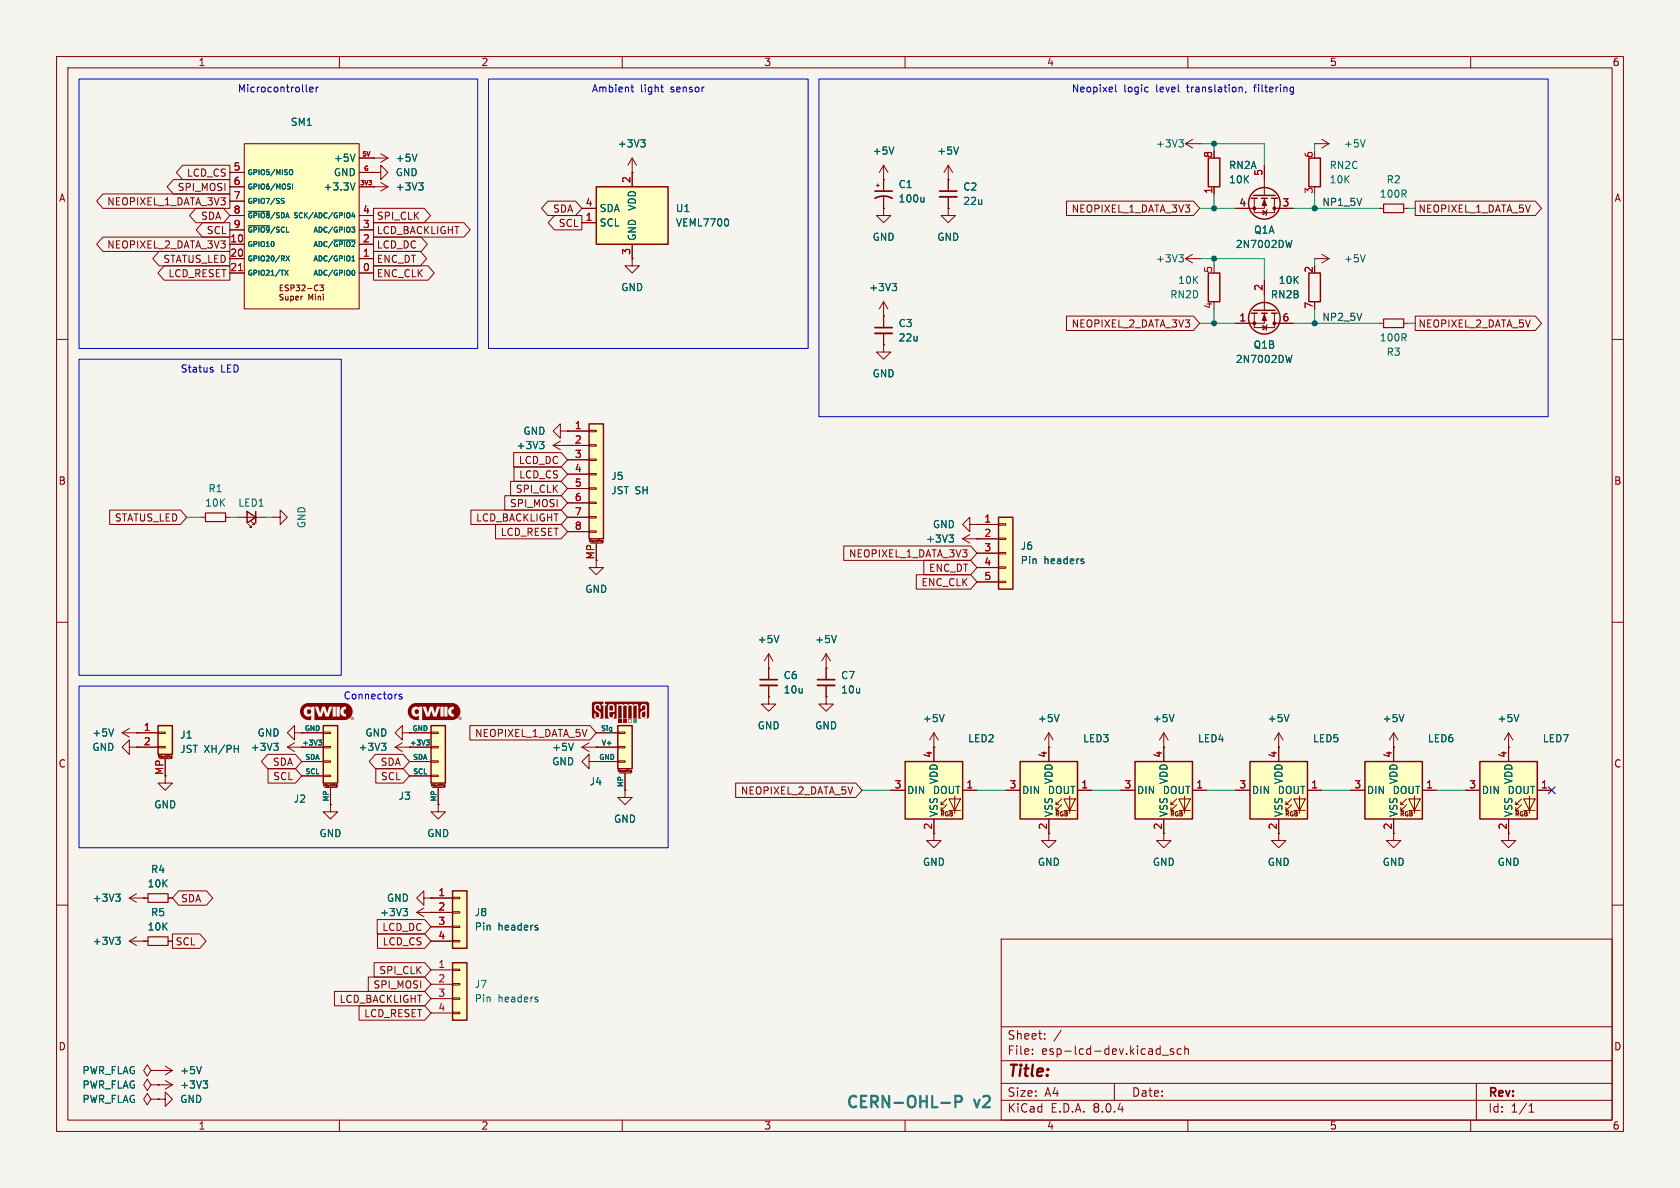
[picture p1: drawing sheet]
<svg xmlns="http://www.w3.org/2000/svg" width="297mm" height="210mm" viewBox="0 0 297 210" stroke-linecap="round" stroke-linejoin="round" font-family="sans-serif">
<path d="M0 0h297v210h-297z" fill="#f5f4ef" stroke="#f5f4ef" stroke-width=".18"/>
<g fill="none" stroke="#840000" stroke-width=".18">
<path d="M10 10h277v190h-277zM12 12h273v186h-273zM60 10v2M110 10v2M160 10v2M210 10v2M260 10v2M10 60h2M285 60h2M10 110h2M285 110h2M52.1 129.5v-1.2l-1.3 1.2 1.3 1.3v-1.3h1.2"/>
<path d="M53.3 129.5h.1M69.8 132.1l1.3 .7M69.8 132.1h2.6M71.1 129.5v-1.2l-1.3 1.2 1.3 1.3v-1.3h1.3M71.1 131.3l-1.3 .8M72.4 129.5h.1M10 160h2M77.5 142.2v1.3h1.2l-1.2 1.3-1.3-1.3h1.3M77.5 142.2h.1M246.4 147.3v1.3h1.2l-1.2 1.3-1.3-1.3h1.3M285 160h2M177 166h108v32h-108z"/>
<path d="M60 198v2M110 198v2M160 198v2M177 194.5h108M177 191.5h108M177 187.5h108M177 181.5h108M182.5 186.3v.1M182.5 185.5v.1M184.7 183.6v.1M184.7 182.8v.1M187.6 182.1l-1.3 2"/>
<path d="M197 191.5v3M205.5 186.5h1.1M207.5 185.5l-.4-.1-.2 .2 .1 .2 .5 .2v.3h-.6M208.8 185.5l-.4-.1-.3 .3v.4l.1 .2h.6M209.5 185.5l.2-.1 .3 .1 .1 .9M209.5 184.9v1.5M210 198v2M260 198v2M261 191.5v6.5M270.3 196.6h.9M270.3 195.5l.4-.4v1.5"/>
</g>
<path d="M67.4 131.4h.8l-.4 .5M68 131.9l.2 .2v.3l-.2 .3" fill="none" stroke="#006464" stroke-width=".18"/>
<path d="M57.1 128.3h2.6v10.1h-2.6z" fill="#ffffc2"/>
<g fill="#840000">
<path d="M62.2 126.8l.2 .1v.2h-.2v-.1l.1-.1-.1 .1z"/>
<path d="M62.1 126.8h.4v.4h-.4l-.1-.2 .3 .2 .2-.2-.2-.2-.3 .2z"/>
<path d="M53.5 124.7l.5-.3 .5-.1h6.6l.5 .2 .4 .4 .3 .5v.6l-.3 .8-.9 .5h-5.5v-2.4l.7 1.8h.6l.3-1.1 .3 1.1h2.6v-.9h.1l.2 .6 .7 .3h.1v-.5l-.4-.1-.1-.3 .2-.3 .3-.1v-.5l-.8 .2-.2 .7h-.1v-.9h-.6v1.8h-.1v-1.8h-.6v1.8h-.7l.6-1.8h-.5l-.4 1.2-.3-1.2h-.6l-.3 1.2-.3-1.2h-1.3v.3l-.3-.3h-.3l-.6 .4-.1 .8 .2 .4 .4 .2h.4l.3-.3v.9h-.7l-.7-.4-.5-.7v-.8z"/>
<circle cx="54.6" cy="125.8" r=".41"/>
</g>
<g fill="none" stroke="#840000" stroke-width=".18">
<path d="M53.3 129.5h3.8M53.3 132.1h3.8M53.3 134.6h3.8M53.3 137.2h3.8M57.1 137h1.3v.3h-1.3zM57.1 134.5h1.3v.2h-1.3zM57.1 132h1.3v.2h-1.3zM57.1 129.4h1.3v.3h-1.3zM57.4 139.2h2M58.4 139.2v3M59.4 138.8l.2-.1v.4M59.4 139.1h.2"/>
<path d="M59.4 138.9l.1 .1M59.5 139h.1M59.6 139.1h.1"/>
</g>
<path d="M57.1 128.3h2.6v10.1h-2.6z" fill="none" stroke="#840000" stroke-width=".25"/>
<path d="M56.3 130.8h.6l-.3 .4h.2l.1 .3-.2 .2h-.3" fill="none" stroke="#006464" stroke-width=".18"/>
<path d="M261.6 134.6h10.2v10.2h-10.2z" fill="#ffffc2"/>
<g fill="none" stroke="#840000" stroke-width=".18">
<path d="M22.9 132.1v-1.3l-1.3 1.3 1.3 1.3v-1.3h1.2M24.1 132.1h.1M259.1 139.7h2.5M266.7 132.1h.1M266.7 129.5v5.1M266.7 129.5l-.8 1.3M266.7 129.5l.8 1.3M271.8 139.7h2.5M266.7 144.8v2.5M268 143.3h.5M268 142.2h.5M269 142.2l-1 1.1v-.6"/>
<path d="M269 141.2l-1 1v-.5M269.4 141.2h2l-1 2.1zM269.4 143.3h2M270.4 140.7v3.1"/>
</g>
<path d="M261.6 134.6h10.2v10.2h-10.2z" fill="none" stroke="#840000" stroke-width=".25"/>
<path d="M268.5 126.3l-.4 1.3" fill="none" stroke="#006464" stroke-width=".18"/>
<path d="M27.9 128.3h2.6v5.1h-2.6z" fill="#ffffc2"/>
<g fill="none" stroke="#840000" stroke-width=".18">
<path d="M156.2 36.8v1.3h1.3l-1.3 1.3-1.3-1.3h1.3M156.2 36.8h.1M156.2 31.8h.1M156.2 29.2l-.8 1.3M156.2 29.2v2.6M156.2 29.2l.8 1.3M35.6 91.4h.7M39.9 91.4h.7M41.9 91.4h5.1M43.9 92.7l.5 .5h-.2h.2v-.2M44.4 92.2l.6 .5h-.3h.3v-.2M48.3 91.4h1.2v-1.2l1.3 1.2-1.3 1.3v-1.3"/>
<path d="M48.3 91.4h.1M21.6 129.5h6.3M21.6 129.5l1.3 .8M22.9 128.8l-1.3 .7M24.1 129.5h.1M24.1 132.1h3.8M27.9 132h1.3v.2h-1.3zM27.9 129.4h1.3v.3h-1.3zM28.2 134.1h2M29.2 134.1v4.3h1.3l-1.3 1.3-1.3-1.3h1.3M30.2 134h.2M30.2 133.9h.2"/>
<path d="M30.3 133.7h-.1M30.3 133.7h.1v.3M30.3 133.7h.1M30.4 134h.1M50.8 132.1h2.5M50.8 132.1l1.3 .7M52.1 131.3l-1.3 .8M102.9 132.1h2.5M102.9 132.1l1.2 .7M104.1 131.3l-1.2 .8M105.4 132.1h.1M110.5 139.7v1.3h1.3l-1.3 1.2-1.3-1.2h1.3"/>
<path d="M110.5 139.7h.1M22.9 158.8h3.3M22.9 158.8l1.2 .7M24.1 158l-1.2 .8M25.4 158.8h.1M29.7 158.8h.8M58.4 142.2v1.3h1.3l-1.3 1.3-1.3-1.3h1.3M58.4 142.2h.1M22.9 166.4h3.3M22.9 166.4l1.2 .7M24.1 165.6l-1.2 .8M25.4 166.4h.1"/>
<path d="M29.7 166.4h.8"/>
</g>
<path d="M43.7 90.4l1.5 1-1.5 1.1zM45.2 90.4v2.1M27.9 128.3h2.6v5.1h-2.6z" fill="none" stroke="#840000" stroke-width=".25"/>
<path d="M158 26l-.4 1.2M20.1 128.8l-.4 1.3M41.4 132.3h.7M42.1 131.7v1.3M48.4 131.4h.8l-.4 .5M48.9 131.9l.3 .2v.3l-.3 .3M101.4 131.4l-.5 1.3M20.5 158.1h.7l-.4 .4M21 158.5l.2 .3v.3l-.2 .2M20.5 165.7h.7l-.4 .5M21 166.2l.2 .2v.3l-.2 .2" fill="none" stroke="#006464" stroke-width=".18"/>
<path d="M36.3 90.7h3.6v1.5h-3.6zM26.2 158h3.5v1.5h-3.5zM26.2 165.6h3.5v1.5h-3.5z" fill="none" stroke="#840000" stroke-width=".2"/>
<path d="M241.3 134.6h10.2v10.2h-10.2z" fill="#ffffc2"/>
<path d="M238.8 139.7h2.5M246.4 132.1v2.5M251.5 139.7h2.5M246.4 144.8v2.5M247.6 143.3h.6M247.6 142.2h.6M248.7 142.2l-1.1 1.1v-.6M248.7 141.2l-1.1 1v-.5M249 141.2h2.1l-1 2.1zM249 143.3h2.1M250.1 140.7v3.1" fill="none" stroke="#840000" stroke-width=".18"/>
<path d="M241.3 134.6h10.2v10.2h-10.2z" fill="none" stroke="#840000" stroke-width=".25"/>
<path d="M200.7 134.6h10.1v10.2h-10.1z" fill="#ffffc2"/>
<path d="M198.1 139.7h2.6M205.7 132.1v2.5M210.8 139.7h2.6M205.7 144.8v3.8h1.3l-1.3 1.3-1.2-1.3h1.2M207 143.3h.5M207 142.2h.5M208 142.2l-1 1.1v-.6M208 141.2l-1 1v-.5M208.4 141.2h2l-1 2.1zM208.4 143.3h2M209.4 140.7v3.1M226.1 147.3v1.3h1.2l-1.2 1.3-1.3-1.3h1.3" fill="none" stroke="#840000" stroke-width=".18"/>
<path d="M200.7 134.6h10.1v10.2h-10.1z" fill="none" stroke="#840000" stroke-width=".25"/>
<path d="M221 134.6h10.1v10.2h-10.1z" fill="#ffffc2"/>
<g fill="none" stroke="#840000" stroke-width=".18">
<path d="M209.5 25.4l1.3 .8M209.5 25.4h2.6M210.8 24.6l-1.3 .8M212.1 25.4h.1M205.7 132.1h.1M205.7 129.5l-.7 1.3M205.7 129.5v2.6M205.7 129.5l.8 1.3M218.4 139.7h2.6M226.1 132.1h.1M226.1 129.5v5.1M226.1 129.5l-.8 1.3"/>
<path d="M226.1 129.5l.7 1.3M231.1 139.7h2.6M226.1 144.8v2.5M227.3 143.3h.5M227.3 142.2h.5M228.3 142.2l-1 1.1v-.6M228.3 141.2l-1 1v-.5M228.7 141.2h2.1l-1.1 2.1zM228.7 143.3h2.1M229.7 140.7v3.1"/>
</g>
<path d="M221 134.6h10.1v10.2h-10.1z" fill="none" stroke="#840000" stroke-width=".25"/>
<path d="M208.4 24.7h.8l-.4 .5M209 25.2l.2 .2v.3l-.2 .3M207.6 126.3l-.5 1.3M227.9 126.3l-.4 1.3" fill="none" stroke="#006464" stroke-width=".18"/>
<path d="M176.5 91.4h2.6v12.7h-2.6z" fill="#ffffc2"/>
<g fill="none" stroke="#840000" stroke-width=".18">
<path d="M170.2 95.3h6.3M170.2 95.3l1.2 .7M171.4 92.7v-1.3l-1.2 1.3 1.2 1.3v-1.3h1.3M171.4 94.5l-1.2 .8M172.7 95.3h.1M172.7 92.7h.1M172.7 92.7h3.8M172.7 97.8h3.8M176.5 97.7h1.3v.2h-1.3zM176.5 95.1h1.3v.3h-1.3zM176.5 92.6h1.3v.2h-1.3zM172.7 100.3h3.8"/>
<path d="M172.7 102.9h3.8M176.5 102.7h1.3v.3h-1.3zM176.5 100.2h1.3v.3h-1.3zM246.4 132.1h.1M246.4 129.5l-.8 1.3M246.4 129.5v2.6M246.4 129.5l.7 1.3M266.7 147.3v1.3h1.3l-1.3 1.3-1.3-1.3h1.3M26.7 189.2l-.7-1-.6 1 .6 1 .7-1h1.2M27.9 189.2h.1"/>
</g>
<path d="M176.5 91.4h2.6v12.7h-2.6z" fill="none" stroke="#840000" stroke-width=".25"/>
<path d="M167.8 94.6h.8l-.5 .4M168.3 95l.3 .3v.3l-.3 .2M191.5 99.2l.1 .2-.1 .2M191.5 98.8l.1 .1M248.2 126.3l-.4 1.3" fill="none" stroke="#006464" stroke-width=".18"/>
<path d="M160 134.6h10.2v10.2h-10.2z" fill="#ffffc2"/>
<g fill="none" stroke="#840000" stroke-width=".18">
<path d="M214.6 33v1.3M157.5 139.7h2.5M165.1 132.1h.1M165.1 129.5v5.1M165.1 129.5l-.8 1.3M165.1 129.5l.8 1.3M170.2 139.7h2.5M185.4 132.1h.1M185.4 129.5l-.7 1.3M185.4 129.5v2.6M185.4 129.5l.8 1.3M165.1 144.8v3.8h1.3l-1.3 1.3-1.3-1.3h1.3"/>
<path d="M166.4 143.3h.5M166.4 142.2h.5M167.4 142.2l-1 1.1v-.6M167.4 141.2l-1 1v-.5M167.8 141.2h2l-1 2.1zM167.8 143.3h2M168.8 140.7v3.1"/>
</g>
<path d="M213.6 27.9h2v5.1h-2zM160 134.6h10.2v10.2h-10.2z" fill="none" stroke="#840000" stroke-width=".25"/>
<path d="M166.9 126.3l-.4 1.3M187.2 126.3l-.4 1.3" fill="none" stroke="#006464" stroke-width=".18"/>
<path d="M180.3 134.6h10.2v10.2h-10.2z" fill="#ffffc2"/>
<g fill="none" stroke="#840000" stroke-width=".18">
<path d="M167.6 31.8h.1M167.6 36.8v1.3h1.3l-1.3 1.3-1.2-1.3h1.2M167.6 36.8h.1M167.6 29.2l-.7 1.3M167.6 29.2v2.6M167.6 29.2l.8 1.3M209.5 45.7l1.3 .8M209.5 45.7h2.6M210.8 45l-1.3 .7M212.1 45.7h.1M177.8 139.7h2.5M185.4 132.1v2.5"/>
<path d="M190.5 139.7h2.5M185.4 144.8v3.8h1.3l-1.3 1.3-1.3-1.3h1.3M186.7 143.3h.5M186.7 142.2h.5M187.7 142.2l-1 1.1v-.6M187.7 141.2l-1 1v-.5M188.1 141.2h2l-1 2.1zM188.1 143.3h2M189.1 140.7v3.1"/>
</g>
<path d="M180.3 134.6h10.2v10.2h-10.2z" fill="none" stroke="#840000" stroke-width=".25"/>
<path d="M169.5 26l-.5 1.2M208.4 45h.8l-.4 .5M209 45.5l.2 .3v.3l-.2 .2" fill="none" stroke="#006464" stroke-width=".18"/>
<path d="M76.2 128.3h2.5v10.1h-2.5z" fill="#ffffc2"/>
<g fill="#840000">
<path d="M81.2 126.8l.2 .1 .1 .2h-.3v-.1l.2-.1-.2 .1z"/>
<path d="M81.1 126.8h.4v.4h-.4l-.1-.2 .3 .2 .3-.2-.3-.2-.3 .2z"/>
<path d="M72.5 124.7l.5-.3 .5-.1h6.6l.6 .2 .4 .4 .2 .5 .1 .6-.4 .8-.8 .5h-5.6v-2.4l.8 1.8h.5l.4-1.1 .3 1.1h2.5v-.9h.1l.3 .6 .6 .3h.1v-.5l-.3-.1-.1-.3 .1-.3 .3-.1v-.5l-.7 .2-.3 .7h-.1v-.9h-.6v1.8h-.1v-1.8h-.5v1.8h-.7l.6-1.8h-.6l-.3 1.2-.4-1.2h-.5l-.3 1.2-.4-1.2h-1.2v.3l-.3-.3h-.4l-.6 .4v.8l.2 .4 .3 .2h.4l.4-.3v.9h-.7l-.8-.4-.4-.7-.1-.8z"/>
<circle cx="73.7" cy="125.8" r=".41"/>
</g>
<g fill="none" stroke="#840000" stroke-width=".18">
<path d="M66 30.5h1.3v-1.3l1.3 1.3-1.3 1.3v-1.3M66 30.5h.1M167.6 31.8v2M167.6 34.8v2M156.2 55.9h.1M156.2 53.3v4.6M156.2 58.9v2.1M156.2 53.3l-.8 1.3M156.2 53.3l.8 1.3M232.4 45.7h.1M232.4 45.7h2.5M233.7 45l1.2 .7"/>
<path d="M234.9 45.7l-1.2 .8M243.8 57.2h.8M248.2 57.2h.7M72.4 129.5h3.8M72.4 132.1h3.8M72.4 134.6h3.8M72.4 137.2h3.8M76.2 137h1.3v.3h-1.3zM76.2 134.5h1.3v.2h-1.3zM76.2 132h1.3v.2h-1.3zM76.2 129.4h1.3v.3h-1.3zM76.5 139.2h2"/>
<path d="M77.5 139.2v3M78.5 138.8l.2-.1-.1 .4M78.5 139.1h.1M78.5 138.9v.1M78.5 139h.2M78.6 139.1h.1"/>
</g>
<path d="M213.6 48.3h2v5h-2zM231.4 48.3h2v5h-2zM76.2 128.3h2.5v10.1h-2.5z" fill="none" stroke="#840000" stroke-width=".25"/>
<path d="M157.7 50.1h.8l-.4 .5M158.3 50.6l.2 .2v.3l-.2 .3M241.4 45l-.5 1.3M75.4 130.8h.5l-.3 .4h.3v.3l-.2 .2h-.2" fill="none" stroke="#006464" stroke-width=".18"/>
<path d="M166.1 34.8h3.1M154.7 58.9h3" fill="none" stroke="#840000" stroke-width=".33"/>
<path d="M166.1 33.8h3.1M154.7 57.9h3" fill="none" stroke="#840000" stroke-width=".3"/>
<path d="M244.6 56.4h3.6v1.5h-3.6z" fill="none" stroke="#840000" stroke-width=".2"/>
<path d="M110.2 127.2h.6v.6h-.6z" fill="#ed1c24"/>
<path d="M112 127.2h.6v.6h-.6z" fill="#00a650"/>
<path d="M109.2 128.3h2.6v7.6h-2.6z" fill="#ffffc2"/>
<g fill="#840000">
<path d="M109.3 127.2h.6v.6h-.6z"/>
<path d="M111.1 127.2h.6v.6h-.6l.5-.1v-.5h-.5v.5z"/>
<path d="M113.8 127l.3-.1v.1z"/>
<path d="M109.3 124.9l.4-.2 .2 .1v2.2h-.6z"/>
<path d="M110.2 124.8l.3-.1 .3 .1v2.2h-.6z"/>
<path d="M111.1 124.8l.3-.1 .3 .1v2.2h-.6z"/>
<path d="M112 124.8l.3-.1 .3 .1v2.2h-.6z"/>
<path d="M107.8 124.8l.3-.1 .2 .1 .1 .8h-.7z"/>
<path d="M113.6 125.9l.5-.2v.9l-.3 .2-.3-.1z"/>
<path d="M104.8 124.2l.2-.2h1.7v.5h-.3v.2h.3v2.3h-.8l.3-.3v-.7l-.8-.6-.1-.2 .1-.4 .3-.1 .2 .1v.5h.3l-.1-.6-.3-.3-.6 .2-.1 .7 .1 .3 .7 .5v.6l-.2 .1h-.3l-.1-.7h-.3l.1 .7 .3 .2h-.4l-.3-.2-.1-2.3z"/>
<path d="M107 124l7.5 .1 .3 .3-.1 2.5-.3 .1v-2.1l-.2-.4-.5-.1-.4 .3-.1 .6h.3v-.5l.4-.1 .2 .2v.5l-.7 .3-.2 .2v.8l.2 .3h-.6v-2.4l-.3-.2-.6 .3-.2-.3-.4 .1a.36 .36 0 0 1-.6-.1l-.3 .1a.36 .36 0 0 1-.6-.1l-.5 .2v-.1h-.3v2.5h-.7l.3-.2v-.6h-.2l-.2 .6-.4-.1-.1-.8h.9v-1l-.1-.3-.2-.1-.7 .1-.1 .3v1.7l.1 .3 .2 .1h-.8v-2.3h.3v-.2h-.3z"/>
</g>
<g fill="none" stroke="#840000" stroke-width=".18">
<path d="M66 27.9h.1M66 33h.1M66 27.9h2.6M66 33h2.6M67.3 27.2l1.3 .7M67.3 32.3l1.3 .7M68.6 27.9l-1.3 .8M68.6 33l-1.3 .8M243.8 36.8h.8M248.2 36.8h.7M221.7 55.4v2.5h3.6v-2.5M223.3 57.5l.6 .4-.6 .4z"/>
<path d="M223.5 55.4v1.8h-5.1M223.5 49.5v5.4M224 57.4l-.1 .1v.8l-.1 .1M225.3 57.2h3.3M105.4 129.5h3.8M105.4 132.1h3.8M105.4 134.6h3.8M109.2 134.5h1.3v.2h-1.3zM109.2 132h1.3v.2h-1.3zM109.2 129.4h1.3v.3h-1.3zM109.5 136.7h2M110.5 136.7v3"/>
<path d="M111.5 136.4h.1M111.7 136.2v.3l-.2 .1M111.7 136.4h-.1M111.7 136.2h-.2"/>
</g>
<g fill="none" stroke="#840000" stroke-width=".25">
<path d="M221.2 55.4h1M221.6 54.9h3.8M223 55.4h1M224.8 55.4h1M109.2 128.3h2.6v7.6h-2.6z"/>
<circle cx="223.5" cy="56.3" r="2.79"/>
</g>
<g fill="#840000" stroke="#840000" stroke-width=".18">
<path d="M223.5 55.6l.4 1h-.8z"/>
<circle cx="221.7" cy="57.1" r=".25"/>
<circle cx="225.3" cy="57.1" r=".25"/>
</g>
<path d="M73.7 27.2l-.4 1.3M74 32.3h.8l-.4 .5M74.6 32.8l.2 .3v.3l-.2 .2M228.4 62.8l-.3 1.3" fill="none" stroke="#006464" stroke-width=".18"/>
<path d="M244.6 36.1h3.6v1.5h-3.6z" fill="none" stroke="#840000" stroke-width=".2"/>
<path d="M43.2 25.4h20.3v29.2h-20.3z" fill="#ffffc2"/>
<g fill="none" stroke="#840000" stroke-width=".18">
<path d="M40.6 33h2.6M40.6 38.1h2.6M40.6 30.5h2.6M40.6 35.6h2.6M43.2 25.4h20.3v29.2h-20.3zM63.5 33h2.5M63.5 38.1h2.5M63.5 30.5h2.5M63.5 27.9h2.5M40.6 48.3h2.6M40.6 45.7h2.6M40.6 43.2h2.6"/>
<path d="M40.6 40.6h2.6M53.4 52.4h.1M56.6 50.4h.6l-.4 .4 .3 .1v.4l-.1 .1-.4-.1M63.5 48.3h2.5M63.5 45.7h2.5M63.5 43.2h2.5M63.5 40.6h2.5"/>
</g>
<g fill="none" stroke="#006464" stroke-width=".18">
<path d="M43.9 37.4h3.8M43.9 39.9h3.8M49.8 35.5l.4 .2-.1 .2-.3 .1M49.8 35.1h.4M51.2 32.5l.1 .1M51.3 33.1v.2M51.4 30h.2l.1 .3v.5l-.3 .1M51.7 32.5v.9M61.7 37.6l.2 .3-.1 .5-.1 .1M62.4 37.6l-.2 .6h.6M62.6 37.9v.6M62.8 32.3l-.5 1.3"/>
<path d="M62.8 27.2l-.5 1.3M50.3 47.8l.6 .9M50.6 45.2l.6 .9M50.9 47.8l-.6 .9M51.2 45.2l-.6 .9M59 42.4h3.8M62.2 40.2h.5l-.3 .3 .3 .1v.3l-.1 .1h-.3M62.2 46.1h.5M62.2 45.5l.3-.3v.9M62.3 47.8h.1a.43 .43 0 0 1 .3 .4 .43 .43 0 0 1-.4 .4"/>
</g>
<path d="M42.2 47.8h.7" fill="none" stroke="#a90000" stroke-width=".18"/>
<path d="M105.4 33h12.7v10.2h-12.7z" fill="#ffffc2"/>
<g fill="none" stroke="#840000" stroke-width=".25">
<path d="M105.4 33h12.7v10.2h-12.7zM221.2 35.1h1M221.6 34.5h3.8M223 35.1h1M224.8 35.1h1M231.4 27.9h2v5.1h-2z"/>
<circle cx="223.5" cy="35.9" r="2.79"/>
</g>
<g fill="none" stroke="#840000" stroke-width=".18">
<path d="M102.9 39.4h2.5M102.9 36.8h2.5M111.8 30.5h.1M111.8 27.9v5.1M111.8 27.9l-.8 1.3M111.8 27.9l.7 1.3M154.9 32.8h.5M155.2 32.5v.5M156.2 31.8v2M156.2 34.8v2M221.7 35.1v2.5h3.6v-2.5M223.3 37.2l.6 .4-.6 .4z"/>
<path d="M223.5 35.1v1.7h-5.1M223.5 29.2v5.3M224 37.1l-.1 .1v.8l-.1 .1M225.3 36.8h3.3M232.4 25.4h.1M232.4 25.4h2.5M233.7 24.6l1.2 .8M234.9 25.4l-1.2 .8M111.8 45.7v1.3h1.2l-1.2 1.3-1.3-1.3h1.3M111.8 45.7h.1M111.8 43.2v2.5M97.8 78.7l1.3 .8"/>
<path d="M97.8 78.7h2.5M99.1 76.2v-1.3l-1.3 1.3 1.3 1.3v-1.3h1.2M99.1 78l-1.3 .7M100.3 78.7h.1M100.3 76.2h.1M156.2 61v1.2h1.3l-1.3 1.3-1.3-1.3h1.3M156.2 61h.1M105.4 99.1v1.2h1.3l-1.3 1.3-1.3-1.3h1.3M104.1 134.6v-1.2l-1.2 1.2 1.2 1.3v-1.3h1.3M105.4 134.6h.1"/>
</g>
<path d="M113.3 24.7h.8l-.5 .5M113.8 25.2l.3 .2v.3l-.3 .3M128.7 38.8l.1 .4-.1 .6M163.3 34.9v.8M163.3 35.6l-.1 .1M241.4 24.7l-.5 1.3M228.4 42.5l-.3 1.3M95.4 78h.8l-.5 .5M95.9 78.5l.3 .3v.3l-.3 .2" fill="none" stroke="#006464" stroke-width=".18"/>
<path d="M154.7 35.1a3.2 3.2 0 0 1 3 0M154.7 33.8h3" fill="none" stroke="#840000" stroke-width=".3"/>
<g fill="#840000" stroke="#840000" stroke-width=".18">
<path d="M223.5 35.3l.4 1h-.8z"/>
<circle cx="221.7" cy="36.8" r=".25"/>
<circle cx="225.3" cy="36.8" r=".25"/>
</g>
<path d="M104.1 74.9h2.6v20.4h-2.6z" fill="#ffffc2"/>
<g fill="none" stroke="#840000" stroke-width=".18">
<path d="M100.3 76.2h3.8M100.3 78.7h3.8M104.1 78.6h1.3v.3h-1.3zM104.1 76.1h1.3v.2h-1.3zM100.3 81.3h3.8M100.3 83.8h3.8M100.3 86.4h3.8M100.3 88.9h3.8M100.3 91.4h3.8M100.3 94h3.8M104.1 93.9h1.3v.2h-1.3zM104.1 91.3h1.3v.3h-1.3z"/>
<path d="M104.1 88.8h1.3v.2h-1.3zM104.1 86.2h1.3v.3h-1.3zM104.1 83.7h1.3v.2h-1.3zM104.1 81.2h1.3v.2h-1.3zM104.4 96h2M105.4 96v3.1M106.4 95.9h.2M106.4 95.8h.2M106.5 95.6h-.1M106.5 95.6h.1v.3M106.5 95.6h.1M106.6 95.9h.1"/>
<path d="M135.9 118.1h.1M135.9 115.6v4.5M135.9 115.6l-.8 1.2M135.9 115.6l.8 1.2M146 118.1h.1M146 115.6v4.5M146 115.6l-.7 1.2M146 115.6l.8 1.2M135.9 123.2v1.3h1.3l-1.3 1.2-1.3-1.2h1.3M135.9 123.2h.1M135.9 121.2v2M146 123.2v1.3h1.3l-1.3 1.2-1.2-1.2h1.2"/>
<path d="M146 123.2h.1M146 121.2v2M74.9 158.8v-1.3l-1.2 1.3 1.2 1.2v-1.2h1.3M76.2 158.8h.1M73.7 161.3l1.2 .8M73.7 161.3h2.5M74.9 160.5l-1.2 .8M76.2 161.3h.1M26.7 191.8l-.7-1-.6 1 .6 1 .7-1h1.2M26.7 194.3l-.7-1-.6 1 .6 1 .7-1h1.2M27.9 191.8h.1M27.9 194.3h.1"/>
<path d="M27.9 194.3h1.3v-1.3l1.3 1.3-1.3 1.3v-1.3M27.9 189.2h.1M27.9 191.8h2.6M27.9 189.2h2.6M29.2 191l1.3 .8M29.2 188.5l1.3 .7M30.5 191.8l-1.3 .7M30.5 189.2l-1.3 .8"/>
</g>
<path d="M104.1 74.9h2.6v20.4h-2.6z" fill="none" stroke="#840000" stroke-width=".25"/>
<path d="M134.4 121.2h3M144.5 121.2h3.1" fill="none" stroke="#840000" stroke-width=".33"/>
<path d="M134.4 120.1h3M144.5 120.1h3.1" fill="none" stroke="#840000" stroke-width=".3"/>
<path d="M137.7 112.3l-.4 1.3M147.9 112.3l-.5 1.3M71.3 160.6h.7l-.4 .5M71.8 161.1l.2 .2v.3l-.2 .3M35.6 188.5l-.4 1.3M35.9 191.1h.8l-.4 .5M36.5 191.6l.2 .2v.3l-.2 .2" fill="none" stroke="#006464" stroke-width=".18"/>
<path d="M80 157.5h2.5v10.1h-2.5z" fill="#ffffc2"/>
<path d="M76.2 158.8h3.8M80 158.6h1.3v.3h-1.3zM76.2 161.3h3.8M76.2 163.8h3.8M76.2 166.4h3.8M80 166.2h1.3v.3h-1.3zM80 163.7h1.3v.3h-1.3zM80 161.2h1.3v.2h-1.3z" fill="none" stroke="#840000" stroke-width=".18"/>
<path d="M80 157.5h2.5v10.1h-2.5z" fill="none" stroke="#840000" stroke-width=".25"/>
<path d="M94.9 164l.2 .2-.2 .2M94.9 163.6h.2" fill="none" stroke="#006464" stroke-width=".18"/>
<path d="M80 170.2h2.5v10.1h-2.5z" fill="#ffffc2"/>
<g fill="none" stroke="#840000" stroke-width=".18">
<path d="M18.2 34.3h22.4v2.5h-22.4l-1.1-1.2zM30.7 31.7h9.9v2.6h-9.9l-1.2-1.3zM32.3 29.2h8.3v2.6h-8.3l-1.1-1.3zM34.6 36.8h4.9l1.1 1.3-1.1 1.3h-4.9l-1.1-1.3zM35.8 39.4h4.8v2.5h-4.8l-1.1-1.3zM40.6 33h2.6M40.6 38.1h2.6M40.6 30.5h2.6M40.6 35.6h2.6M63.5 33h2.5M63.5 38.1h2.5M63.5 30.5h2.5"/>
<path d="M63.5 27.9h2.5M66 39.4h16l1.1 1.2-1.1 1.3h-16zM66 36.8h9l1.1 1.3-1.1 1.3h-9zM66 27.9h.1M66 30.5h.1M66 33h.1M96.9 35.6h4.9l1.1 1.2-1.1 1.3h-4.9l-1.2-1.3zM98 38.1h4.9v2.5h-4.9l-1.1-1.2zM102.9 36.8h2.5M102.9 39.4h2.5M111.8 30.5h.1M111.8 30.5v2.5"/>
<path d="M156.2 36.8h.1M156.2 31.8h.1M156.2 31.8v2M156.2 34.8v2M167.6 31.8h.1M167.6 36.8h.1M167.6 31.8v2M167.6 34.8v2M188.5 35.6h22.5l1.1 1.2-1.1 1.3h-22.5zM214.6 33v1.3M218.4 36.8h2.6M223.5 29.2v2.6"/>
<path d="M226.1 36.8h2.5M250.2 35.6h21.2l1.1 1.2-1.1 1.3h-21.2zM18.2 41.9h22.4v2.6h-22.4l-1.1-1.3zM28.1 44.4h12.5v2.6h-12.5l-1.1-1.3zM29 47h11.6v2.5h-11.6l-1.1-1.2zM40.6 48.3h2.6M40.6 45.7h2.6M40.6 43.2h2.6M40.6 40.6h2.6M63.5 48.3h2.5M63.5 45.7h2.5M63.5 43.2h2.5"/>
<path d="M63.5 40.6h2.5M66 47h9.7l1.1 1.3-1.1 1.2h-9.7zM66 44.4h8.3l1.1 1.3-1.1 1.3h-8.3zM66 41.9h8.4l1.2 1.3-1.2 1.3h-8.4zM111.8 45.7h.1M111.8 43.2v2.5M156.2 55.9h.1M156.2 55.9v2M156.2 58.9v2.1M188.5 55.9h22.5l1.1 1.3-1.1 1.2h-22.5zM218.4 57.2h2.6M223.5 49.5v2.6"/>
<path d="M226.1 57.2h2.5M250.2 55.9h21.2l1.1 1.3-1.1 1.2h-21.2zM100.3 78.7h.1M100.3 76.2h.1M100.3 76.2h3.8M100.3 78.7h3.8M156.2 61h.1M19.4 90.2h12.5l1.1 1.2-1.1 1.3h-12.5zM83.2 90.2h16l1.1 1.2-1.1 1.3h-16zM87.6 92.7h11.6l1.1 1.3-1.1 1.3h-11.6zM89.2 87.6h10l1.1 1.3-1.1 1.3h-10zM90.3 85.1h8.9l1.1 1.3-1.1 1.2h-8.9z"/>
<path d="M90.8 80h8.4l1.1 1.3-1.1 1.3h-8.4zM90.9 82.5h8.3l1.1 1.3-1.1 1.3h-8.3zM100.3 81.3h3.8M100.3 83.8h3.8M100.3 86.4h3.8M100.3 88.9h3.8M100.3 91.4h3.8M100.3 94h3.8M105.4 96v3.1M149.2 96.5h22.4l1.1 1.3-1.1 1.3h-22.4zM163.3 99.1h8.3l1.1 1.2-1.1 1.3h-8.3zM172.7 92.7h.1"/>
<path d="M172.7 95.3h.1M172.7 92.7h3.8M172.7 95.3h3.8M172.7 97.8h3.8M135.9 118.1h.1M135.9 118.1v2M146 118.1h.1M146 118.1v2M162 101.6h9.6l1.1 1.3-1.1 1.2h-9.6zM172.7 100.3h3.8M172.7 102.9h3.8M24.1 129.5h.1"/>
<path d="M24.1 132.1h.1M24.1 129.5h3.8M24.1 132.1h3.8M29.2 134.1v3.1M47.3 133.3h4.9l1.1 1.3-1.1 1.3h-4.9l-1.1-1.3zM47.4 135.9h4.8l1.1 1.3-1.1 1.2h-4.8zM53.3 129.5h.1M53.3 129.5h3.8M53.3 132.1h3.8M53.3 134.6h3.8M53.3 137.2h3.8M58.4 139.2v3"/>
<path d="M66.4 133.3h4.9l1.1 1.3-1.1 1.3h-4.9l-1.1-1.3zM66.4 135.9h4.9l1.1 1.3-1.1 1.2h-4.9zM72.4 129.5h.1M72.4 129.5h3.8M72.4 132.1h3.8M72.4 134.6h3.8M72.4 137.2h3.8M77.5 139.2v3M83.1 128.3h21.2l1.1 1.2-1.1 1.3h-21.2zM105.4 134.6h.1M105.4 132.1h.1M105.4 129.5h3.8"/>
<path d="M105.4 132.1h3.8M105.4 134.6h3.8M110.5 139.7h.1M110.5 136.7v3M130.1 138.4h21.2l1.1 1.3-1.1 1.3h-21.2zM135.9 123.2h.1M135.9 121.2v2M146 123.2h.1M146 121.2v2M157.5 139.7h2.5M165.1 132.1h.1M165.1 132.1v2.5"/>
<path d="M170.2 139.7h2.5M177.8 139.7h2.5M185.4 132.1h.1M185.4 132.1v2.5M190.5 139.7h2.5M198.1 139.7h2.6M205.7 132.1h.1M205.7 132.1v2.5M210.8 139.7h2.6M218.4 139.7h2.6M226.1 132.1h.1M226.1 132.1v2.5"/>
<path d="M231.1 139.7h2.6M238.8 139.7h2.5M246.4 132.1h.1M246.4 132.1v2.5M251.5 139.7h2.5M259.1 139.7h2.5M266.7 132.1h.1M266.7 132.1v2.5M271.8 139.7h2.5M25.4 158.8h.1M25.4 158.8h.8M29.7 158.8h.8"/>
<path d="M31.6 157.5h4.9l1.1 1.3-1.1 1.2h-4.9l-1.1-1.2zM58.4 142.2h.1M76.2 158.8h.1M76.2 158.8h3.8M77.5 142.2h.1M165.1 144.8v2.5M185.4 144.8v2.5M205.7 144.8v2.5M226.1 144.8v2.5M246.4 144.8v2.5M266.7 144.8v2.5M25.4 166.4h.1"/>
<path d="M25.4 166.4h.8M29.7 166.4h.8M30.5 165.1h4.8l1.1 1.3-1.1 1.2h-4.8zM59.1 175.3h16l1.1 1.2-1.1 1.3h-16zM63.5 177.8h11.6l1.1 1.3-1.1 1.2h-11.6zM65.1 172.7h10l1.1 1.3-1.1 1.3h-10zM66.1 170.2h9l1.1 1.3-1.1 1.2h-9zM66.7 162.6h8.4l1.1 1.2-1.1 1.3h-8.4zM66.7 165.1h8.4l1.1 1.3-1.1 1.2h-8.4zM76.2 161.3h.1M76.2 171.5h3.8M76.2 174h3.8"/>
<path d="M76.2 176.5h3.8M76.2 179.1h3.8M76.2 161.3h3.8M76.2 163.8h3.8M76.2 166.4h3.8M80 178.9h1.3v.3h-1.3zM80 176.4h1.3v.3h-1.3zM80 173.9h1.3v.2h-1.3zM80 171.3h1.3v.3h-1.3zM27.9 189.2h.1M27.9 194.3h.1M27.9 191.8h.1"/>
</g>
<path d="M80 170.2h2.5v10.1h-2.5z" fill="none" stroke="#840000" stroke-width=".25"/>
<g fill="none" stroke="#006464" stroke-width=".18">
<path d="M43.9 37.4h3.8M43.9 39.9h3.8M49.8 35.5l.4 .2-.1 .2-.3 .1M49.8 35.1h.4M51.2 32.5l.1 .1M51.3 33.1v.2M51.4 30h.2l.1 .3v.5l-.3 .1M51.7 32.5v.9M61.7 37.6l.2 .3-.1 .5-.1 .1M62.4 37.6l-.2 .6h.6M62.6 37.9v.6M62.8 32.3l-.5 1.3"/>
<path d="M62.8 27.2l-.5 1.3M73.7 27.2l-.4 1.3M74 32.3h.8l-.4 .5M74.6 32.8l.2 .3v.3l-.2 .2M113.3 24.7h.8l-.5 .5M113.8 25.2l.3 .2v.3l-.3 .3M128.7 38.8l.1 .4-.1 .6M158 26l-.4 1.2M163.3 34.9v.8M163.3 35.6l-.1 .1M169.5 26l-.5 1.2M50.3 47.8l.6 .9"/>
<path d="M50.6 45.2l.6 .9M50.9 47.8l-.6 .9M51.2 45.2l-.6 .9M59 42.4h3.8M62.2 40.2h.5l-.3 .3 .3 .1v.3l-.1 .1h-.3M62.2 46.1h.5M62.2 45.5l.3-.3v.9M62.3 47.8h.1a.43 .43 0 0 1 .3 .4 .43 .43 0 0 1-.4 .4M157.7 50.1h.8l-.4 .5M158.3 50.6l.2 .2v.3l-.2 .3M228.4 42.5l-.3 1.3M95.4 78h.8l-.5 .5"/>
<path d="M95.9 78.5l.3 .3v.3l-.3 .2M228.4 62.8l-.3 1.3M167.8 94.6h.8l-.5 .4M168.3 95l.3 .3v.3l-.3 .2M191.5 99.2l.1 .2-.1 .2M191.5 98.8l.1 .1M137.7 112.3l-.4 1.3M147.9 112.3l-.5 1.3M20.1 128.8l-.4 1.3M41.4 132.3h.7M42.1 131.7v1.3M48.4 131.4h.8l-.4 .5"/>
<path d="M48.9 131.9l.3 .2v.3l-.3 .3M56.3 130.8h.6l-.3 .4h.2l.1 .3-.2 .2h-.3M67.4 131.4h.8l-.4 .5M68 131.9l.2 .2v.3l-.2 .3M75.4 130.8h.5l-.3 .4h.3v.3l-.2 .2h-.2M101.4 131.4l-.5 1.3M166.9 126.3l-.4 1.3M187.2 126.3l-.4 1.3M207.6 126.3l-.5 1.3M227.9 126.3l-.4 1.3M248.2 126.3l-.4 1.3M268.5 126.3l-.4 1.3"/>
<path d="M20.5 158.1h.7l-.4 .4M21 158.5l.2 .3v.3l-.2 .2M20.5 165.7h.7l-.4 .5M21 166.2l.2 .2v.3l-.2 .2M71.3 160.6h.7l-.4 .5M71.8 161.1l.2 .2v.3l-.2 .3M94.9 176.7l.2 .2-.2 .2M94.9 164l.2 .2-.2 .2M94.9 176.3h.2M94.9 163.6h.2M35.6 188.5l-.4 1.3M35.9 191.1h.8l-.4 .5"/>
<path d="M36.5 191.6l.2 .2v.3l-.2 .2"/>
</g>
<path d="M166.4 195h1.5M168.9 194.8h.8a.54 .54 0 0 0 .4-.5 .54 .54 0 0 0-.4-.6h-.8v2" fill="none" stroke="#0099b0" stroke-width=".4"/>
<g fill="none" stroke="#0000c2" stroke-width=".18">
<path d="M14 14h70.5v47.6h-70.5zM54.1 16.1l.2 .1M54.7 15.8l.7-.1-.1-.2-.4-.1-.2 .2 .1 .6h.5M55.9 15.4v.8M56.3 15.4l-.4 .2M86.4 14h56.5v47.6h-56.5zM111.5 15.4h.5M111.7 15v1.1l.3 .1M116.8 15.4h.5M117 16.1l.3 .1M144.8 14h128.9v59.7h-128.9zM197.2 15v1.1l.2 .1"/>
<path d="M202.9 15.4l.1 .1M203 16.2h-.1M219.2 15.4l.4 .2v.6M220.3 16.2l-.2 .2M228.3 15.4l.4 .1M228.7 16.2h-.4M228.7 15.4v1l-.1 .2-.3 .1M14 63.5h46.3v55.9h-46.3zM37.3 65.4h.3l.1 .2-.2 .2h-.2M37.3 64.9l.3 .1M14 121.3h104.1v28.6h-104.1zM71 122.8l-.3-.1-.2 .2 .1 .2 .4 .1v.3h-.5"/>
</g>
<g fill="none" stroke="#009600" stroke-width=".18">
<path d="M212.1 25.4h11.4v3.8M212.1 36.8h6.3M214.6 25.4v1.3M214.6 34.3v2.5M228.6 36.8h15.2M232.4 25.4v1.3M232.4 34.3v2.5M248.9 36.8h1.3M212.1 45.7h11.4v3.8M212.1 57.2h6.3M214.6 45.7v1.3M214.6 54.6v2.6"/>
<path d="M228.6 57.2h15.2M232.4 45.7v1.3M232.4 54.6v2.6M248.9 57.2h1.3M33 91.4h2.6M40.6 91.4h1.3M47 91.4h1.3M152.4 139.7h5.1M172.7 139.7h5.1M193 139.7h5.1M213.4 139.7h5M233.7 139.7h5.1"/>
<path d="M254 139.7h5.1"/>
</g>
<path d="M273.7 139.1l1.2 1.2M274.9 139.1l-1.2 1.2" fill="none" stroke="#000084" stroke-width=".18"/>
<path d="M42.2 47.8h.7" fill="none" stroke="#a90000" stroke-width=".18"/>
<g fill="#009600" stroke="#009600" stroke-width=".18">
<circle cx="232.4" cy="36.8" r=".46"/>
<circle cx="214.6" cy="57.2" r=".46"/>
<circle cx="232.4" cy="57.2" r=".46"/>
<circle cx="214.6" cy="25.4" r=".46"/>
<circle cx="214.6" cy="36.8" r=".46"/>
<circle cx="214.6" cy="45.7" r=".46"/>
</g>
<text font-size="2.8" fill="#840000" x="178" y="190.9">Title:</text>
<g font-size="2.8" fill="#0099b0">
<text x="149.4" y="196.4">CERN-OHL-P</text>
<text x="172.3" y="196.4">v2</text>
</g>
<g font-size="2.1" fill="#840000">
<text x="178" y="184">Sheet:</text>
<text x="178" y="186.7">File:</text>
<text x="184.1" y="186.7">esp-lcd-dev.kicad_sch</text>
<text x="178" y="196.9">KiCad</text>
<text x="178" y="194.1">Size:</text>
<text x="184.7" y="194.1">A4</text>
<text x="185.7" y="196.9">E.D.A.</text>
<text x="193.3" y="196.9">8.0.4</text>
<text x="200" y="194.1">Date:</text>
<text x="263" y="194.3">Rev:</text>
<text x="263" y="196.9">Id:</text>
<text x="267.1" y="196.9">1/1</text>
</g>
<g font-size="1.8" fill="#840000">
<text x="35" y="11.9">1</text>
<text x="85" y="11.9">2</text>
<text x="135" y="11.9">3</text>
<text x="185" y="11.9">4</text>
<text x="235" y="11.9">5</text>
<text x="285" y="11.9">6</text>
<text x="10.3" y="35.9">A</text>
<text x="31.3" y="34">SPI_MOSI</text>
<text x="32.9" y="31.4">LCD_CS</text>
<text x="285.3" y="35.9">A</text>
<text x="18.9" y="36.5">NEOPIXEL_1_DATA_3V3</text>
<text x="35.4" y="39.1">SDA</text>
<text x="36.5" y="41.6">SCL</text>
<text x="66.5" y="41.6">LCD_BACKLIGHT</text>
<text x="66.5" y="39.1">SPI_CLK</text>
<text x="97.7" y="37.8">SDA</text>
<text x="98.7" y="40.3">SCL</text>
<text x="189.4" y="37.8">NEOPIXEL_1_DATA_3V3</text>
<text x="250.7" y="37.8">NEOPIXEL_1_DATA_5V</text>
<text x="18.9" y="44.1">NEOPIXEL_2_DATA_3V3</text>
<text x="28.8" y="46.7">STATUS_LED</text>
<text x="66.5" y="46.7">ENC_DT</text>
<text x="66.5" y="44.1">LCD_DC</text>
<text x="29.7" y="49.2">LCD_RESET</text>
<text x="66.5" y="49.2">ENC_CLK</text>
<text x="189.4" y="58.1">NEOPIXEL_2_DATA_3V3</text>
<text x="250.7" y="58.1">NEOPIXEL_2_DATA_5V</text>
<text x="91.6" y="82.2">LCD_DC</text>
<text x="10.3" y="85.9">B</text>
<text x="90" y="89.9">SPI_MOSI</text>
<text x="91.1" y="87.3">SPI_CLK</text>
<text x="91.7" y="84.8">LCD_CS</text>
<text x="285.3" y="85.9">B</text>
<text x="20.2" y="92.4">STATUS_LED</text>
<text x="84.1" y="92.4">LCD_BACKLIGHT</text>
<text x="88.4" y="94.9">LCD_RESET</text>
<text x="150" y="98.7">NEOPIXEL_1_DATA_3V3</text>
<text x="164.1" y="101.3">ENC_DT</text>
<text x="162.8" y="103.8">ENC_CLK</text>
<text x="83.9" y="130.5">NEOPIXEL_1_DATA_5V</text>
<text x="10.3" y="135.9">C</text>
<text x="48.1" y="135.6">SDA</text>
<text x="67.2" y="135.6">SDA</text>
<text x="285.3" y="135.9">C</text>
<text x="48.2" y="138.1">SCL</text>
<text x="67.3" y="138.1">SCL</text>
<text x="130.9" y="140.7">NEOPIXEL_2_DATA_5V</text>
<text x="225.8" y="146.8" transform="rotate(-90 225.8 146.8)">2</text>
<text x="246.1" y="146.8" transform="rotate(-90 246.1 146.8)">2</text>
<text x="31.9" y="159.7">SDA</text>
<text x="31" y="167.3">SCL</text>
<text x="67.5" y="164.8">LCD_DC</text>
<text x="67.6" y="167.3">LCD_CS</text>
<text x="66.9" y="172.4">SPI_CLK</text>
<text x="59.9" y="177.5">LCD_BACKLIGHT</text>
<text x="65.9" y="174.9">SPI_MOSI</text>
<text x="10.3" y="185.9">D</text>
<text x="64.3" y="180">LCD_RESET</text>
<text x="285.3" y="185.9">D</text>
<text x="35" y="199.9">1</text>
<text x="85" y="199.9">2</text>
<text x="135" y="199.9">3</text>
<text x="185" y="199.9">4</text>
<text x="235" y="199.9">5</text>
<text x="285" y="199.9">6</text>
</g>
<g font-size="1.8" fill="#0000c2">
<text x="41.9" y="16.6">Microcontroller</text>
<text x="104.5" y="16.6">Ambient</text>
<text x="113.2" y="16.6">light</text>
<text x="118.7" y="16.6">sensor</text>
<text x="189.4" y="16.6">Neopixel</text>
<text x="198.7" y="16.6">logic</text>
<text x="204.5" y="16.6">level</text>
<text x="210.1" y="16.6">translation,</text>
<text x="222.2" y="16.6">filtering</text>
<text x="31.8" y="66.2">Status</text>
<text x="39" y="66.2">LED</text>
<text x="60.6" y="124">Connectors</text>
</g>
<g font-size="1.8" fill="#006464">
<text x="51.3" y="22.5">SM1</text>
<text x="58.9" y="28.8">+5V</text>
<text x="69.9" y="28.8">+5V</text>
<text x="109.1" y="26.3">+3V3</text>
<text x="154.2" y="27.5">+5V</text>
<text x="165.6" y="27.5">+5V</text>
<text x="204.3" y="26.3">+3V3</text>
<text x="237.5" y="26.3">+5V</text>
<text x="57.1" y="33.9">+3.3V</text>
<text x="58.9" y="31.3">GND</text>
<text x="69.9" y="31.3">GND</text>
<text x="69.9" y="33.9">+3V3</text>
<text x="158.8" y="33.5">C1</text>
<text x="158.8" y="36">100u</text>
<text x="170.2" y="33.9">C2</text>
<text x="217.2" y="30.1">RN2A</text>
<text x="217.2" y="32.6">10K</text>
<text x="235" y="30.1">RN2C</text>
<text x="235" y="32.6">10K</text>
<text x="243.8" y="35.2">100R</text>
<text x="245" y="32.6">R2</text>
<text x="105.9" y="40.2">SCL</text>
<text x="105.9" y="37.7">SDA</text>
<text x="112.6" y="37.4" transform="rotate(-90 112.6 37.4)">VDD</text>
<text x="119.4" y="40.2">VEML7700</text>
<text x="119.4" y="37.7">U1</text>
<text x="170.2" y="36.4">22u</text>
<text x="221.6" y="41.5">Q1A</text>
<text x="112.6" y="42.7" transform="rotate(-90 112.6 42.7)">GND</text>
<text x="154.2" y="42.8">GND</text>
<text x="165.6" y="42.8">GND</text>
<text x="204.3" y="46.6">+3V3</text>
<text x="218.4" y="44">2N7002DW</text>
<text x="237.5" y="46.6">+5V</text>
<text x="109.7" y="51.7">GND</text>
<text x="153.6" y="51.7">+3V3</text>
<text x="206.8" y="52.9">RN2D</text>
<text x="208.2" y="50.4">10K</text>
<text x="224.6" y="52.9">RN2B</text>
<text x="226" y="50.4">10K</text>
<text x="158.8" y="58">C3</text>
<text x="158.8" y="60.6">22u</text>
<text x="218.4" y="64.4">2N7002DW</text>
<text x="221.5" y="61.8">Q1B</text>
<text x="243.8" y="60.6">100R</text>
<text x="245" y="63.1">R3</text>
<text x="154.2" y="66.9">GND</text>
<text x="92.4" y="77.1">GND</text>
<text x="91.2" y="79.6">+3V3</text>
<text x="36.2" y="89.8">10K</text>
<text x="36.8" y="87.2">R1</text>
<text x="42" y="89.8">LED1</text>
<text x="108" y="85">J5</text>
<text x="108" y="87.6">JST SH</text>
<text x="54.2" y="93.5" transform="rotate(-90 54.2 93.5)">GND</text>
<text x="164.8" y="93.6">GND</text>
<text x="163.6" y="96.1">+3V3</text>
<text x="180.3" y="97.4">J6</text>
<text x="180.3" y="99.9">Pin</text>
<text x="184.5" y="99.9">headers</text>
<text x="103.4" y="105">GND</text>
<text x="133.9" y="113.9">+5V</text>
<text x="144" y="113.9">+5V</text>
<text x="138.4" y="120.2">C6</text>
<text x="138.4" y="122.8">10u</text>
<text x="148.6" y="120.2">C7</text>
<text x="148.6" y="122.8">10u</text>
<text x="16.2" y="130.4">+5V</text>
<text x="31.8" y="130.8">J1</text>
<text x="45.4" y="130.4">GND</text>
<text x="64.5" y="130.4">GND</text>
<text x="133.9" y="129.1">GND</text>
<text x="144" y="129.1">GND</text>
<text x="163.1" y="127.9">+5V</text>
<text x="171.1" y="131.4">LED2</text>
<text x="183.4" y="127.9">+5V</text>
<text x="191.4" y="131.4">LED3</text>
<text x="203.7" y="127.9">+5V</text>
<text x="211.7" y="131.4">LED4</text>
<text x="224" y="127.9">+5V</text>
<text x="232" y="131.4">LED5</text>
<text x="244.3" y="127.9">+5V</text>
<text x="252.3" y="131.4">LED6</text>
<text x="264.7" y="127.9">+5V</text>
<text x="272.7" y="131.4">LED7</text>
<text x="16.2" y="132.9">GND</text>
<text x="31.8" y="133.3">JST XH/PH</text>
<text x="44.2" y="132.9">+3V3</text>
<text x="63.3" y="132.9">+3V3</text>
<text x="97.5" y="132.9">+5V</text>
<text x="97.5" y="135.5">GND</text>
<text x="27.2" y="143.1">GND</text>
<text x="51.8" y="142.1">J2</text>
<text x="70.4" y="141.6">J3</text>
<text x="104.1" y="139">J4</text>
<text x="160.3" y="140.6">DIN</text>
<text x="164.8" y="140.6">DOUT</text>
<text x="166" y="138.7" transform="rotate(-90 166 138.7)">VDD</text>
<text x="180.6" y="140.6">DIN</text>
<text x="185.1" y="140.6">DOUT</text>
<text x="186.3" y="138.7" transform="rotate(-90 186.3 138.7)">VDD</text>
<text x="200.9" y="140.6">DIN</text>
<text x="205.5" y="140.6">DOUT</text>
<text x="206.6" y="138.7" transform="rotate(-90 206.6 138.7)">VDD</text>
<text x="221.2" y="140.6">DIN</text>
<text x="225.8" y="140.6">DOUT</text>
<text x="226.9" y="138.7" transform="rotate(-90 226.9 138.7)">VDD</text>
<text x="241.6" y="140.6">DIN</text>
<text x="246.1" y="140.6">DOUT</text>
<text x="247.2" y="138.7" transform="rotate(-90 247.2 138.7)">VDD</text>
<text x="261.9" y="140.6">DIN</text>
<text x="266.4" y="140.6">DOUT</text>
<text x="267.6" y="138.7" transform="rotate(-90 267.6 138.7)">VDD</text>
<text x="56.4" y="148.2">GND</text>
<text x="75.4" y="148.2">GND</text>
<text x="108.5" y="145.6">GND</text>
<text x="166" y="144.5" transform="rotate(-90 166 144.5)">VSS</text>
<text x="186.3" y="144.5" transform="rotate(-90 186.3 144.5)">VSS</text>
<text x="206.6" y="144.5" transform="rotate(-90 206.6 144.5)">VSS</text>
<text x="226.9" y="144.5" transform="rotate(-90 226.9 144.5)">VSS</text>
<text x="247.2" y="144.5" transform="rotate(-90 247.2 144.5)">VSS</text>
<text x="267.6" y="144.5" transform="rotate(-90 267.6 144.5)">VSS</text>
<text x="26.6" y="154.5">R4</text>
<text x="163.1" y="153.3">GND</text>
<text x="183.4" y="153.3">GND</text>
<text x="203.7" y="153.3">GND</text>
<text x="224" y="153.3">GND</text>
<text x="244.3" y="153.3">GND</text>
<text x="264.7" y="153.3">GND</text>
<text x="16.3" y="159.6">+3V3</text>
<text x="26" y="157.1">10K</text>
<text x="68.3" y="159.6">GND</text>
<text x="16.3" y="167.2">+3V3</text>
<text x="26" y="164.7">10K</text>
<text x="26.6" y="162.2">R5</text>
<text x="67.1" y="162.2">+3V3</text>
<text x="83.8" y="162.2">J8</text>
<text x="83.8" y="164.7">Pin</text>
<text x="88" y="164.7">headers</text>
<text x="83.8" y="174.9">J7</text>
<text x="83.8" y="177.4">Pin</text>
<text x="88" y="177.4">headers</text>
<text x="14.5" y="190.1">PWR_FLAG</text>
<text x="31.8" y="190.1">+5V</text>
<text x="14.5" y="192.6">PWR_FLAG</text>
<text x="14.5" y="195.2">PWR_FLAG</text>
<text x="31.8" y="195.2">GND</text>
<text x="31.8" y="192.6">+3V3</text>
</g>
<g font-size="1.8" fill="#a90000">
<text x="214.4" y="28" transform="rotate(-90 214.4 28)">8</text>
<text x="232.2" y="28" transform="rotate(-90 232.2 28)">6</text>
<text x="41.2" y="30.2">5</text>
<text x="41.2" y="32.8">6</text>
<text x="41.2" y="35.3">7</text>
<text x="111.5" y="32.5" transform="rotate(-90 111.5 32.5)">2</text>
<text x="214.4" y="34.4" transform="rotate(-90 214.4 34.4)">1</text>
<text x="223.3" y="31.2" transform="rotate(-90 223.3 31.2)">5</text>
<text x="232.2" y="34.4" transform="rotate(-90 232.2 34.4)">3</text>
<text x="41.2" y="37.8">8</text>
<text x="41.2" y="40.4">9</text>
<text x="64.1" y="40.4">3</text>
<text x="64.1" y="37.8">4</text>
<text x="103.4" y="39.1">1</text>
<text x="103.4" y="36.6">4</text>
<text x="219" y="36.6">4</text>
<text x="226.6" y="36.6">3</text>
<text x="40.6" y="42.9">10</text>
<text x="40.6" y="45.5">20</text>
<text x="64.1" y="45.5">1</text>
<text x="64.1" y="42.9">2</text>
<text x="111.5" y="45.2" transform="rotate(-90 111.5 45.2)">3</text>
<text x="40.6" y="48">21</text>
<text x="64.1" y="48">0</text>
<text x="214.4" y="48.3" transform="rotate(-90 214.4 48.3)">5</text>
<text x="223.3" y="51.5" transform="rotate(-90 223.3 51.5)">2</text>
<text x="232.2" y="48.3" transform="rotate(-90 232.2 48.3)">2</text>
<text x="214.4" y="54.7" transform="rotate(-90 214.4 54.7)">4</text>
<text x="219" y="56.9">1</text>
<text x="226.6" y="56.9">6</text>
<text x="232.2" y="54.7" transform="rotate(-90 232.2 54.7)">7</text>
<text x="101.5" y="75.9">1</text>
<text x="101.5" y="78.5">2</text>
<text x="101.5" y="81">3</text>
<text x="101.5" y="83.6">4</text>
<text x="101.5" y="86.1">5</text>
<text x="101.5" y="88.6">6</text>
<text x="101.5" y="91.2">7</text>
<text x="101.5" y="93.7">8</text>
<text x="173.9" y="92.5">1</text>
<text x="173.9" y="95">2</text>
<text x="105.2" y="99" transform="rotate(-90 105.2 99)">MP</text>
<text x="173.9" y="97.5">3</text>
<text x="173.9" y="100.1">4</text>
<text x="173.9" y="102.6">5</text>
<text x="25.3" y="129.3">1</text>
<text x="25.3" y="131.8">2</text>
<text x="29" y="137.1" transform="rotate(-90 29 137.1)">MP</text>
<text x="164.8" y="134.1" transform="rotate(-90 164.8 134.1)">4</text>
<text x="185.2" y="134.1" transform="rotate(-90 185.2 134.1)">4</text>
<text x="205.5" y="134.1" transform="rotate(-90 205.5 134.1)">4</text>
<text x="225.8" y="134.1" transform="rotate(-90 225.8 134.1)">4</text>
<text x="246.1" y="134.1" transform="rotate(-90 246.1 134.1)">4</text>
<text x="266.4" y="134.1" transform="rotate(-90 266.4 134.1)">4</text>
<text x="158" y="139.4">3</text>
<text x="170.7" y="139.4">1</text>
<text x="178.4" y="139.4">3</text>
<text x="191.1" y="139.4">1</text>
<text x="198.7" y="139.4">3</text>
<text x="211.4" y="139.4">1</text>
<text x="219" y="139.4">3</text>
<text x="231.7" y="139.4">1</text>
<text x="239.3" y="139.4">3</text>
<text x="252" y="139.4">1</text>
<text x="259.6" y="139.4">3</text>
<text x="272.3" y="139.4">1</text>
<text x="164.8" y="146.8" transform="rotate(-90 164.8 146.8)">2</text>
<text x="185.2" y="146.8" transform="rotate(-90 185.2 146.8)">2</text>
<text x="205.5" y="146.8" transform="rotate(-90 205.5 146.8)">2</text>
<text x="266.4" y="146.8" transform="rotate(-90 266.4 146.8)">2</text>
<text x="77.4" y="158.5">1</text>
<text x="77.4" y="161">2</text>
<text x="77.4" y="163.6">3</text>
<text x="77.4" y="166.1">4</text>
<text x="77.4" y="171.2">1</text>
<text x="77.4" y="173.7">2</text>
<text x="77.4" y="176.3">3</text>
<text x="77.4" y="178.8">4</text>
</g>
<g font-size="1.8" fill="#0f0f0f">
<text x="233.7" y="36.5">NP1_5V</text>
<text x="233.7" y="56.8">NP2_5V</text>
</g>
<g font-size="1.4" fill="#840000">
<text x="49.2" y="53.4">Super</text>
<text x="49.2" y="51.7">ESP32-C3</text>
<text x="54.4" y="53.4">Mini</text>
</g>
<g font-size="1.2" fill="#006464">
<text x="43.7" y="31.2">GPIO5/MISO</text>
<text x="43.7" y="33.7">GPIO6/MOSI</text>
<text x="43.7" y="36.2">GPIO7/SS</text>
<text x="43.7" y="38.8">~{GPIO8}/SDASCK/ADC/GPIO4</text>
<text x="43.7" y="41.3">~{GPIO9}/SCL</text>
<text x="55.3" y="41.3">ADC/GPIO3</text>
<text x="43.7" y="43.9">GPIO10</text>
<text x="43.7" y="46.4">GPIO20/RX</text>
<text x="55.3" y="46.4">ADC/GPIO1</text>
<text x="55.3" y="43.9">ADC/~{GPIO2}</text>
<text x="43.7" y="48.9">GPIO21/TX</text>
<text x="55.3" y="48.9">ADC/GPIO0</text>
<text x="53.3" y="131.8">+3V3</text>
<text x="53.8" y="129.3">GND</text>
<text x="72.4" y="131.8">+3V3</text>
<text x="72.8" y="129.3">GND</text>
<text x="106.1" y="129.3">Sig</text>
<text x="106.2" y="131.8">V+</text>
<text x="53.9" y="134.4">SDA</text>
<text x="53.9" y="136.9">SCL</text>
<text x="72.9" y="134.4">SDA</text>
<text x="72.9" y="136.9">SCL</text>
<text x="105.8" y="134.4">GND</text>
<text x="58.2" y="141.8" transform="rotate(-90 58.2 141.8)">MP</text>
<text x="77.2" y="141.8" transform="rotate(-90 77.2 141.8)">MP</text>
<text x="110.2" y="139.3" transform="rotate(-90 110.2 139.3)">MP</text>
</g>
<g font-size="1.1" fill="#a90000">
<text x="63.9" y="27.7">5V</text>
<text x="63.6" y="32.8">3V3</text>
<text x="64.2" y="30.2">G</text>
</g>
<g font-size="1.1" fill="#840000">
<text x="166.2" y="144.4">RGB</text>
<text x="186.5" y="144.4">RGB</text>
<text x="206.8" y="144.4">RGB</text>
<text x="227.1" y="144.4">RGB</text>
<text x="247.5" y="144.4">RGB</text>
<text x="267.8" y="144.4">RGB</text>
</g>
<g font-size=".5" fill="#840000">
<text x="104.1" y="95.9">Mounting</text>
<text x="27.9" y="134">Mounting</text>
<text x="109.2" y="136.5">Mounting</text>
<text x="57.1" y="139.1">Mounting</text>
<text x="76.2" y="139.1">Mounting</text>
</g>
</svg>
